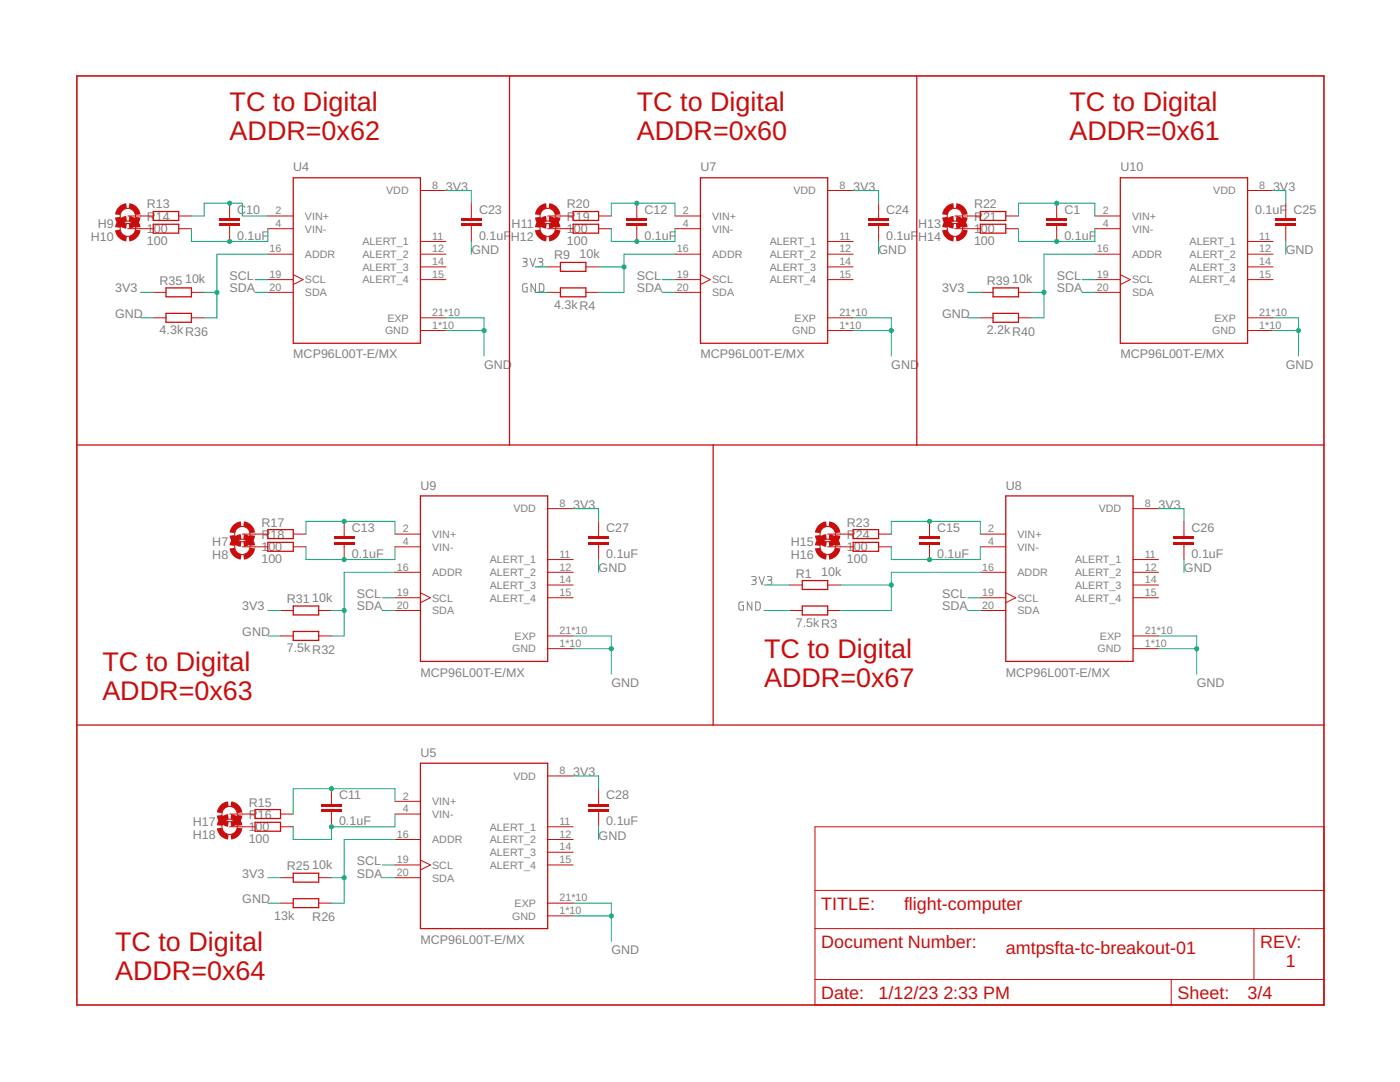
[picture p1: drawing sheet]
<svg xmlns="http://www.w3.org/2000/svg" width="279mm" height="216mm" viewBox="0 0 279 216" stroke-linecap="round" stroke-linejoin="round" font-family="sans-serif">
<g fill="none" stroke="#808080" stroke-width=".2">
<path d="M104.3 51.5h.5a.36 .36 0 0 1 .4 .4 .36 .36 0 0 1-.4 .4h-.3M104.8 52.3a.46 .46 0 0 1 .4 .4 .46 .46 0 0 1-.4 .5h-.5M105.2 56.6h-.5l-.4 .3v1l.2 .3 .7 .1v-1h-.3M105.8 51.5l.5 1.7 .6-1.7M106.9 56.6v1.7l-.9-1.7v1.7M107.4 51.5h.6a.36 .36 0 0 1 .3 .4 .36 .36 0 0 1-.3 .4h-.4M107.6 56.6l.7 .1 .2 .2v.9l-.2 .4-.7 .1zM107.9 52.3a.46 .46 0 0 1 .4 .4 .46 .46 0 0 1-.4 .5h-.5M150 115h.6a.36 .36 0 0 1 .3 .4 .36 .36 0 0 1-.3 .4h-.4M150.5 115.8a.44 .44 0 0 1 .4 .4 .44 .44 0 0 1-.4 .4h-.5M151.5 115l.5 1.6 .6-1.6M153.1 115h.6a.36 .36 0 0 1 .4 .4 .36 .36 0 0 1-.4 .4h-.4"/>
<path d="M153.6 115.8a.44 .44 0 0 1 .5 .4 .44 .44 0 0 1-.5 .4h-.5M148.4 120.1h-.7l-.2 .2v1.1l.2 .3h.7v-.9h-.3M150.1 120.1v1.6l-1-1.6v1.6M150.8 120.1h.6l.3 .3v.9l-.3 .4h-.6z"/>
</g>
<path d="M101.7 15.2v73.6M183 15.2v73.6M58.5 35.5h25.4v33h-25.4zM139.8 35.5h25.4v33h-25.4zM223.6 35.5h25.4v33h-25.4zM15.3 88.8h248.9M83.9 99h25.4v33h-25.4zM142.3 88.8v55.9M15.3 144.7h248.9M83.9 152.3h25.4v33h-25.4z" fill="none" stroke="#c90d0c" stroke-width=".25"/>
<g fill="none" stroke="#c90d0c" stroke-width=".2">
<path d="M83.9 38h5.1M165.2 38h5.1M249 38h5.1M45.8 43.1v.5M45.8 45.1v.5M53.4 43.1h5.1M53.4 45.6h5.1M53.4 50.7h5.1M53.4 55.8h5.1M53.4 58.3h5.1M58.5 54.8l2 1-2 1M83.9 48.2h5.1"/>
<path d="M83.9 50.7h5.1M83.9 55.8h5.1M83.9 53.3h5.1M134.7 43.1h5.1M134.7 45.6h5.1M134.7 50.7h5.1M134.7 55.8h5.1M134.7 58.3h5.1M139.8 54.8l2 1-2 1M165.2 48.2h5.1M165.2 50.7h5.1M165.2 55.8h5.1"/>
<path d="M165.2 53.3h5.1M218.5 43.1h5.1M218.5 45.6h5.1M218.5 50.7h5.1M218.5 55.8h5.1M218.5 58.3h5.1M223.6 54.8l2 1-2 1M249 48.2h5.1M249 50.7h5.1M249 55.8h5.1M249 53.3h5.1M83.9 63.4h5.1"/>
<path d="M83.9 66h5.1M165.2 63.4h5.1M165.2 66h5.1M249 63.4h5.1M249 66h5.1M78.8 106.6h5.1M78.8 109.1h5.1M78.8 114.2h5.1M78.8 119.3h5.1M83.9 118.3l2 1-2 1M109.3 101.5h5.1M109.3 111.7h5.1"/>
<path d="M109.3 114.2h5.1M109.3 119.3h5.1M109.3 116.7h5.1M78.8 121.8h5.1M109.3 126.9h5.1M109.3 129.4h5.1M78.8 159.9h5.1M109.3 154.8h5.1M78.8 162.4h5.1M78.8 167.5h5.1M78.8 172.6h5.1M78.8 175.1h5.1"/>
<path d="M83.9 171.6l2 1-2 1M109.3 165h5.1M109.3 167.5h5.1M109.3 172.6h5.1M109.3 170.1h5.1M109.3 180.2h5.1M109.3 182.8h5.1"/>
</g>
<g fill="#c90d0c">
<path d="M43.8 44.6h4.1v.5h-4.1z" fill-rule="evenodd"/>
<path d="M43.8 43.6h4.1v.5h-4.1z" fill-rule="evenodd"/>
</g>
<g fill="#c90d0c">
<path d="M43.8 44.6h4.1v.5h-4.1zM43.8 44.6v.5h4.1v-.5z"/>
<path d="M43.8 43.6h4.1v.5h-4.1zM43.8 43.6v.5h4.1v-.5z"/>
</g>
<g fill="none" stroke="#c90d0c" stroke-width=".2">
<path d="M28 43.1h2.6M28 45.6h2.6M35.7 43.1h2.5M35.7 45.6h2.5M45.8 40.6v2.5M45.8 45.6v2.6M111.8 43.1h2.6M111.8 45.6h2.6M119.5 43.1h2.5M119.5 45.6h2.5M193.1 43.1h2.5M193.1 45.6h2.5"/>
<path d="M200.7 43.1h2.6M200.7 45.6h2.6M50.9 106.6h2.5M50.9 109.1h2.5M58.5 106.6h2.6M58.5 109.1h2.6M66.1 159.9v.5M48.4 162.4h2.5M48.4 165h2.5M56 162.4h2.5M56 165h2.5M66.1 161.9v.5"/>
</g>
<path d="M30.6 42.2h5.1v1.8h-5.1zM30.6 44.7h5.1v1.8h-5.1zM114.4 42.2h5.1v1.8h-5.1zM114.4 44.7h5.1v1.8h-5.1zM195.6 42.2h5.1v1.8h-5.1zM195.6 44.7h5.1v1.8h-5.1zM53.4 105.7h5.1v1.8h-5.1zM53.4 108.2h5.1v1.8h-5.1zM50.9 161.5h5.1v1.8h-5.1zM50.9 164.1h5.1v1.8h-5.1z" fill="none" stroke="#c90d0c" stroke-width=".25"/>
<g fill="#c90d0c">
<path d="M64.1 161.4h4.1v.5h-4.1z" fill-rule="evenodd"/>
<path d="M64.1 160.4h4.1v.5h-4.1z" fill-rule="evenodd"/>
</g>
<g fill="#c90d0c">
<path d="M64.1 161.4h4.1v.5h-4.1zM64.1 161.4v.5h4.1v-.5z"/>
<path d="M64.1 160.4h4.1v.5h-4.1zM64.1 160.4v.5h4.1v-.5z"/>
</g>
<path d="M127.1 43.1v.5M127.1 45.1v.5M66.1 157.4v2.5M66.1 162.4v2.6" fill="none" stroke="#c90d0c" stroke-width=".2"/>
<g fill="#c90d0c">
<path d="M125.1 44.6h4v.5h-4z" fill-rule="evenodd"/>
<path d="M125.1 43.6h4v.5h-4z" fill-rule="evenodd"/>
</g>
<g fill="#c90d0c">
<path d="M125.1 44.6h4v.5h-4zM125.1 44.6v.5h4v-.5z"/>
<path d="M125.1 43.6h4v.5h-4zM125.1 43.6v.5h4v-.5z"/>
</g>
<path d="M127.1 40.6v2.5M127.1 45.6v2.6M68.7 106.6v.5M68.7 108.6v.5" fill="none" stroke="#c90d0c" stroke-width=".2"/>
<g fill="#c90d0c">
<path d="M66.7 108.1h4v.5h-4z" fill-rule="evenodd"/>
<path d="M66.7 107.1h4v.5h-4z" fill-rule="evenodd"/>
</g>
<g fill="#c90d0c">
<path d="M66.7 108.1h4v.5h-4zM66.7 108.1v.5h4v-.5z"/>
<path d="M66.7 107.1h4v.5h-4zM66.7 107.1v.5h4v-.5z"/>
</g>
<path d="M210.9 43.1v.5M210.9 45.1v.5M68.7 104v2.6M68.7 109.1v2.6" fill="none" stroke="#c90d0c" stroke-width=".2"/>
<g fill="#c90d0c">
<path d="M208.9 44.6h4v.5h-4z" fill-rule="evenodd"/>
<path d="M208.9 43.6h4v.5h-4z" fill-rule="evenodd"/>
</g>
<g fill="#c90d0c">
<path d="M208.9 44.6h4v.5h-4zM208.9 44.6v.5h4v-.5z"/>
<path d="M208.9 43.6h4v.5h-4zM208.9 43.6v.5h4v-.5z"/>
</g>
<g fill="none" stroke="#c90d0c" stroke-width=".2">
<path d="M210.9 40.6v2.5M210.9 45.6v2.6M167.7 106.6h2.6M167.7 109.1h2.6M175.3 106.6h2.6M175.3 109.1h2.6M185.5 106.6v.5M185.5 108.6v.5M195.6 106.6h5.1M195.6 109.1h5.1M195.6 114.2h5.1M195.6 119.3h5.1"/>
<path d="M200.7 118.3l2 1-2 1M226.1 101.5h5.1M226.1 111.7h5.1M226.1 114.2h5.1M226.1 119.3h5.1M226.1 116.7h5.1M195.6 121.8h5.1M226.1 126.9h5.1M226.1 129.4h5.1"/>
</g>
<path d="M200.7 99h25.4v33h-25.4zM170.3 105.7h5v1.8h-5zM170.3 108.2h5v1.8h-5z" fill="none" stroke="#c90d0c" stroke-width=".25"/>
<g fill="#c90d0c">
<path d="M183.5 108.1h4v.5h-4z" fill-rule="evenodd"/>
<path d="M183.5 107.1h4v.5h-4z" fill-rule="evenodd"/>
</g>
<g fill="#c90d0c">
<path d="M183.5 108.1h4v.5h-4zM183.5 108.1v.5h4v-.5z"/>
<path d="M183.5 107.1h4v.5h-4zM183.5 107.1v.5h4v-.5z"/>
</g>
<g fill="none" stroke="#c90d0c" stroke-width=".2">
<path d="M30.6 58.3h2.5M38.2 58.3h2.5M94.1 43.1v.5M94.1 45.1v.5M195.6 58.3h2.6M203.3 58.3h2.5M30.6 63.4h2.5M38.2 63.4h2.5M195.6 63.4h2.6M203.3 63.4h2.5M185.5 104v2.6M185.5 109.1v2.6"/>
<path d="M56 121.8h2.5M56 126.9h2.5M63.6 121.8h2.5M63.6 126.9h2.5M56 175.1h2.5M63.6 175.1h2.5M56 180.2h2.5M63.6 180.2h2.5"/>
</g>
<path d="M33.1 57.4h5.1v1.8h-5.1zM198.2 57.4h5.1v1.8h-5.1zM33.1 62.5h5.1v1.8h-5.1zM198.2 62.5h5.1v1.8h-5.1zM58.5 120.9h5.1v1.8h-5.1zM58.5 126h5.1v1.8h-5.1zM58.5 174.2h5.1v1.8h-5.1zM58.5 179.3h5.1v1.8h-5.1z" fill="none" stroke="#c90d0c" stroke-width=".25"/>
<g fill="#c90d0c">
<path d="M92 44.6h4.1v.5h-4.1z" fill-rule="evenodd"/>
<path d="M92 43.6h4.1v.5h-4.1z" fill-rule="evenodd"/>
</g>
<g fill="#c90d0c">
<path d="M92 44.6h4.1v.5h-4.1zM92 44.6v.5h4.1v-.5z"/>
<path d="M92 43.6h4.1v.5h-4.1zM92 43.6v.5h4.1v-.5z"/>
</g>
<path d="M94.1 40.6v2.5M94.1 45.6v2.6M175.3 43.1v.5M175.3 45.1v.5" fill="none" stroke="#c90d0c" stroke-width=".2"/>
<g fill="#c90d0c">
<path d="M173.3 44.6h4.1v.5h-4.1z" fill-rule="evenodd"/>
<path d="M173.3 43.6h4.1v.5h-4.1z" fill-rule="evenodd"/>
</g>
<g fill="#c90d0c">
<path d="M173.3 44.6h4.1v.5h-4.1zM173.3 44.6v.5h4.1v-.5z"/>
<path d="M173.3 43.6h4.1v.5h-4.1zM173.3 43.6v.5h4.1v-.5z"/>
</g>
<path d="M175.3 40.6v2.5M175.3 45.6v2.6M256.6 43.1v.5M256.6 45.1v.5" fill="none" stroke="#c90d0c" stroke-width=".2"/>
<g fill="#c90d0c">
<path d="M254.6 44.6h4v.5h-4z" fill-rule="evenodd"/>
<path d="M254.6 43.6h4v.5h-4z" fill-rule="evenodd"/>
</g>
<g fill="#c90d0c">
<path d="M254.6 44.6h4v.5h-4zM254.6 44.6v.5h4v-.5z"/>
<path d="M254.6 43.6h4v.5h-4zM254.6 43.6v.5h4v-.5z"/>
</g>
<path d="M256.6 40.6v2.5M256.6 45.6v2.6M236.3 106.6v.5M236.3 108.6v.5" fill="none" stroke="#c90d0c" stroke-width=".2"/>
<g fill="#c90d0c">
<path d="M234.3 108.1h4v.5h-4z" fill-rule="evenodd"/>
<path d="M234.3 107.1h4v.5h-4z" fill-rule="evenodd"/>
</g>
<g fill="#c90d0c">
<path d="M234.3 108.1h4v.5h-4zM234.3 108.1v.5h4v-.5z"/>
<path d="M234.3 107.1h4v.5h-4zM234.3 107.1v.5h4v-.5z"/>
</g>
<path d="M119.5 106.6v.5M119.5 108.6v.5M236.3 104v2.6M236.3 109.1v2.6" fill="none" stroke="#c90d0c" stroke-width=".2"/>
<g fill="#c90d0c">
<path d="M117.4 108.1h4.1v.5h-4.1z" fill-rule="evenodd"/>
<path d="M117.4 107.1h4.1v.5h-4.1z" fill-rule="evenodd"/>
</g>
<g fill="#c90d0c">
<path d="M117.4 108.1h4.1v.5h-4.1zM117.4 108.1v.5h4.1v-.5z"/>
<path d="M117.4 107.1h4.1v.5h-4.1zM117.4 107.1v.5h4.1v-.5z"/>
</g>
<path d="M119.5 104v2.6M119.5 109.1v2.6M119.5 159.9v.5M119.5 161.9v.5" fill="none" stroke="#c90d0c" stroke-width=".2"/>
<g fill="#c90d0c">
<path d="M117.4 161.4h4.1v.5h-4.1z" fill-rule="evenodd"/>
<path d="M117.4 160.4h4.1v.5h-4.1z" fill-rule="evenodd"/>
</g>
<g fill="#c90d0c">
<path d="M117.4 161.4h4.1v.5h-4.1zM117.4 161.4v.5h4.1v-.5z"/>
<path d="M117.4 160.4h4.1v.5h-4.1zM117.4 160.4v.5h4.1v-.5z"/>
</g>
<path d="M119.5 157.4v2.5M119.5 162.4v2.6M162.6 165h101.6v35.5h-101.6zM162.6 177.7h101.6M162.6 185.3h101.6M162.6 195.5h101.6M233.7 195.5v5M250.3 185.3v10.2" fill="none" stroke="#c90d0c" stroke-width=".2"/>
<path d="M15.3 15.2h248.9v185.3h-248.9z" fill="none" stroke="#c90d0c" stroke-width=".32"/>
<g fill="#c90d0c">
<path d="M45.8 106.9l1-.1a1.46 1.46 0 0 0 1.4 1.3l-.2 1a2.48 2.48 0 0 1-2.2-2.2z" fill-rule="evenodd"/>
<path d="M48.6 108.1a1.51 1.51 0 0 0 1.3-1.3l1 .1a2.59 2.59 0 0 1-2.2 2.2z" fill-rule="evenodd"/>
<path d="M48.7 104a2.59 2.59 0 0 1 2.2 2.3l-1 .1-.5-.9-.8-.4z" fill-rule="evenodd"/>
<path d="M46.4 104.9l.7-.5 .9-.4 .2 1.1-.7 .2a1.4 1.4 0 0 0-.7 1.1l-1-.1 .2-.7z" fill-rule="evenodd"/>
</g>
<g fill="#c90d0c">
<path d="M45.8 106.9l1-.1 .5 .9 .9 .4-.2 1a2.47 2.47 0 0 1-2.2-2.2zM45.8 106.9l.4 1 .5 .6 .7 .5 .6 .1 .2-1-.9-.4-.5-.9z"/>
<path d="M48.6 108.1l.8-.4 .5-.9 1 .1a2.54 2.54 0 0 1-2.2 2.2zM49.9 106.8l-.5 .9-.8 .4 .1 1 1-.3 .9-.9 .3-1z"/>
<path d="M48.7 104a2.54 2.54 0 0 1 2.2 2.3l-1 .1-.5-.9-.8-.4zM48.7 104l-.1 1.1h.3a1.53 1.53 0 0 1 1 1.3l1-.1-.3-1-.9-.9z"/>
<path d="M46.7 104.6l.7-.4 .6-.2 .2 1.1-.9 .4-.5 .9-1-.1a2.17 2.17 0 0 1 .9-1.7zM46.7 104.6l-.5 .7-.4 1 1 .1 .5-.9 .9-.4-.2-1.1-.6 .2z"/>
</g>
<g fill="none" stroke="#c90d0c" stroke-width=".2">
<path d="M48.4 106.6h2.5"/>
<circle cx="48.4" cy="106.6" r="1.52"/>
</g>
<g fill="#c90d0c">
<path d="M45.8 109.4l1-.1a1.51 1.51 0 0 0 1.4 1.3l-.2 1.1a2.53 2.53 0 0 1-2.2-2.3z" fill-rule="evenodd"/>
<path d="M48.6 110.6l.8-.4 .5-.9 1 .1a2.59 2.59 0 0 1-2.2 2.3z" fill-rule="evenodd"/>
<path d="M48.7 106.6a2.59 2.59 0 0 1 2.2 2.2l-1 .1-.5-.9-.8-.4z" fill-rule="evenodd"/>
<path d="M46.4 107.5l.7-.6 .9-.3 .2 1-.7 .2a1.4 1.4 0 0 0-.7 1.1l-1-.1 .2-.6z" fill-rule="evenodd"/>
</g>
<g fill="#c90d0c">
<path d="M45.8 109.4l1-.1 .5 .9 .9 .4-.2 1.1a2.53 2.53 0 0 1-2.2-2.3zM45.8 109.4l.4 1 .5 .7 .7 .4 .6 .2 .2-1.1-.9-.4-.5-.9z"/>
<path d="M48.6 110.6l.8-.4 .5-.9 1 .1a2.54 2.54 0 0 1-2.2 2.3zM49.9 109.3l-.5 .9-.8 .4 .1 1.1 1-.4 .9-.9 .3-1z"/>
<path d="M48.7 106.6a2.54 2.54 0 0 1 2.2 2.2l-1 .1-.5-.9-.8-.4zM48.7 106.6l-.1 1 .8 .4 .5 .9 1-.1-.3-1-.6-.6-.7-.5z"/>
<path d="M46.7 107.2l.7-.5 .6-.1 .2 1-.9 .4-.5 .9-1-.1a2.17 2.17 0 0 1 .9-1.6zM46.7 107.2l-.5 .6-.4 1 1 .1 .5-.9 .9-.4-.2-1-.6 .1z"/>
</g>
<g fill="none" stroke="#c90d0c" stroke-width=".2">
<path d="M48.4 109.1h2.5"/>
<circle cx="48.4" cy="109.1" r="1.52"/>
</g>
<g fill="#c90d0c">
<path d="M23 43.4l1-.1a1.51 1.51 0 0 0 1.3 1.3l-.1 1a2.59 2.59 0 0 1-2.2-2.2z" fill-rule="evenodd"/>
<path d="M25.7 44.6l.9-.4 .4-.9 1 .1a2.59 2.59 0 0 1-2.2 2.2z" fill-rule="evenodd"/>
<path d="M25.8 40.6a2.52 2.52 0 0 1 2.2 2.2l-1 .1-.2-.6a1.4 1.4 0 0 0-1.1-.7z" fill-rule="evenodd"/>
<path d="M23.5 41.4l.7-.5 1-.3 .1 1a1.46 1.46 0 0 0-1.3 1.3l-1-.1 .1-.6z" fill-rule="evenodd"/>
</g>
<g fill="#c90d0c">
<path d="M23 43.4l1-.1 .4 .9 .9 .4-.1 1a2.54 2.54 0 0 1-2.2-2.2zM23 43.4l.1 .6 .4 .7 .7 .6 1 .3 .1-1-.9-.4-.4-.9z"/>
<path d="M25.7 44.6l.9-.4 .4-.9 1 .1a2.54 2.54 0 0 1-2.2 2.2zM27 43.3l-.1 .3a1.53 1.53 0 0 1-1.2 1l.1 1 .6-.1 .8-.5 .5-.6 .3-1z"/>
<path d="M25.8 40.6a2.58 2.58 0 0 1 2.2 2.2l-1 .1-.4-.9-.9-.4zM25.8 40.6l-.1 1 .9 .4 .4 .9 1-.1-.3-1-.5-.7-.8-.4z"/>
<path d="M23.9 41.1l.7-.4 .6-.1 .1 1-.9 .4-.4 .9-1-.1a2.18 2.18 0 0 1 .9-1.7zM23.9 41.1l-.6 .7-.3 1 1 .1 .4-.9 .9-.4-.1-1-.6 .1z"/>
</g>
<g fill="none" stroke="#c90d0c" stroke-width=".2">
<path d="M25.5 43.1h2.5"/>
<circle cx="25.5" cy="43.1" r="1.52"/>
</g>
<g fill="#c90d0c">
<path d="M23 46l1-.2a1.51 1.51 0 0 0 1.3 1.4l-.1 1a2.59 2.59 0 0 1-2.2-2.2z" fill-rule="evenodd"/>
<path d="M25.7 47.2l.9-.5 .4-.9 1 .2a2.59 2.59 0 0 1-2.2 2.2z" fill-rule="evenodd"/>
<path d="M25.8 43.1a2.52 2.52 0 0 1 2.2 2.2l-1 .1-.2-.6a1.4 1.4 0 0 0-1.1-.7z" fill-rule="evenodd"/>
<path d="M23.5 44l.7-.6 1-.3 .1 1a1.46 1.46 0 0 0-1.3 1.3l-1-.1 .1-.6z" fill-rule="evenodd"/>
</g>
<g fill="#c90d0c">
<path d="M23 46l1-.2 .4 .9 .9 .5-.1 1a2.54 2.54 0 0 1-2.2-2.2zM23 46l.1 .6 .4 .7 .7 .5 1 .4 .1-1-.9-.5-.4-.9z"/>
<path d="M25.7 47.2l.9-.5 .4-.9 1 .2a2.54 2.54 0 0 1-2.2 2.2zM27 45.8l-.1 .3a1.53 1.53 0 0 1-1.2 1.1l.1 1 .6-.2 .8-.4 .5-.7 .3-.9z"/>
<path d="M25.8 43.1a2.58 2.58 0 0 1 2.2 2.2l-1 .1-.4-.9-.9-.4zM25.8 43.1l-.1 1 .9 .4 .4 .9 1-.1-.3-1-.5-.6-.8-.5z"/>
<path d="M23.9 43.7l.7-.5 .6-.1 .1 1-.9 .4-.4 .9-1-.1a2.18 2.18 0 0 1 .9-1.6zM23.9 43.7l-.6 .6-.3 1 1 .1 .4-.9 .9-.4-.1-1-.6 .1z"/>
</g>
<g fill="none" stroke="#c90d0c" stroke-width=".2">
<path d="M25.5 45.6h2.5"/>
<circle cx="25.5" cy="45.6" r="1.52"/>
</g>
<g fill="#c90d0c">
<path d="M106.8 43.4l1-.1 .4 .9 .9 .4-.1 1a2.59 2.59 0 0 1-2.2-2.2z" fill-rule="evenodd"/>
<path d="M109.5 44.6l.6-.2a1.4 1.4 0 0 0 .7-1.1l1 .1a2.52 2.52 0 0 1-2.2 2.2z" fill-rule="evenodd"/>
<path d="M109.6 40.6a2.52 2.52 0 0 1 2.2 2.2l-1 .1a1.46 1.46 0 0 0-1.3-1.3z" fill-rule="evenodd"/>
<path d="M107.7 41.1l.7-.4 .6-.1 .1 1a1.51 1.51 0 0 0-1.3 1.3l-1-.1 .3-1z" fill-rule="evenodd"/>
</g>
<g fill="#c90d0c">
<path d="M106.8 43.4l1-.1 .4 .9 .9 .4-.1 1a2.54 2.54 0 0 1-2.2-2.2zM106.8 43.4l.1 .6 .5 .7 .6 .6 1 .3 .1-1-.3-.1a1.53 1.53 0 0 1-1-1.2z"/>
<path d="M110.8 43.3l1 .1a2.52 2.52 0 0 1-2.2 2.2l-.1-1 .9-.4zM110.8 43.3l-.4 .9-.9 .4 .1 1 1-.3 .9-.9 .3-1z"/>
<path d="M109.6 40.6a2.14 2.14 0 0 1 1.7 .8l.4 .8 .1 .6-1 .1-.4-.9-.9-.4zM109.6 40.6l-.1 1a1.48 1.48 0 0 1 1.1 .7l.2 .6 1-.1-.1-.6-.4-.8-.7-.5z"/>
<path d="M107.7 41.1l.7-.4 .6-.1 .1 1-.9 .4-.4 .9-1-.1a2.51 2.51 0 0 1 .9-1.7zM107.7 41.1l-.6 .7-.3 1 1 .1 .4-.9 .9-.4-.1-1-.6 .1z"/>
</g>
<g fill="none" stroke="#c90d0c" stroke-width=".2">
<path d="M109.3 43.1h2.5"/>
<circle cx="109.3" cy="43.1" r="1.52"/>
</g>
<g fill="#c90d0c">
<path d="M106.8 46l1-.2 .4 .9 .9 .5-.1 1a2.59 2.59 0 0 1-2.2-2.2z" fill-rule="evenodd"/>
<path d="M109.5 47.2l.6-.3a1.4 1.4 0 0 0 .7-1.1l1 .2a2.52 2.52 0 0 1-2.2 2.2z" fill-rule="evenodd"/>
<path d="M109.6 43.1a2.52 2.52 0 0 1 2.2 2.2l-1 .1a1.46 1.46 0 0 0-1.3-1.3z" fill-rule="evenodd"/>
<path d="M107.7 43.7l.7-.5 .6-.1 .1 1a1.51 1.51 0 0 0-1.3 1.3l-1-.1 .3-1z" fill-rule="evenodd"/>
</g>
<g fill="#c90d0c">
<path d="M106.8 46l1-.2 .4 .9 .9 .5-.1 1a2.54 2.54 0 0 1-2.2-2.2zM106.8 46l.1 .6 .5 .7 .6 .5 1 .4 .1-1-.3-.1a1.53 1.53 0 0 1-1-1.3z"/>
<path d="M110.8 45.8l1 .2a2.52 2.52 0 0 1-2.2 2.2l-.1-1 .9-.5zM110.8 45.8l-.4 .9-.9 .5 .1 1 1-.4 .9-.9 .3-.9z"/>
<path d="M109.6 43.1a2.14 2.14 0 0 1 1.7 .9l.4 .7 .1 .6-1 .1-.4-.9-.9-.4zM109.6 43.1l-.1 1 .9 .4 .4 .9 1-.1-.1-.6-.4-.7-.7-.6z"/>
<path d="M107.7 43.7l.7-.5 .6-.1 .1 1-.9 .4-.4 .9-1-.1a2.51 2.51 0 0 1 .9-1.6zM107.7 43.7l-.6 .6-.3 1 1 .1 .4-.9 .9-.4-.1-1-.6 .1z"/>
</g>
<g fill="none" stroke="#c90d0c" stroke-width=".2">
<path d="M109.3 45.6h2.5"/>
<circle cx="109.3" cy="45.6" r="1.52"/>
</g>
<g fill="#c90d0c">
<path d="M188 43.4l1-.1a1.57 1.57 0 0 0 1.4 1.3l-.1 1a2.53 2.53 0 0 1-2.3-2.2z" fill-rule="evenodd"/>
<path d="M190.8 44.6l.6-.2a1.49 1.49 0 0 0 .7-1.1l1 .1a2.52 2.52 0 0 1-2.2 2.2z" fill-rule="evenodd"/>
<path d="M190.9 40.6a2.48 2.48 0 0 1 2.2 2.2l-1 .1-.2-.6a1.48 1.48 0 0 0-1.1-.7z" fill-rule="evenodd"/>
<path d="M188.9 41.1l.7-.4 .7-.1 .1 1a1.51 1.51 0 0 0-1.4 1.3l-1-.1 .4-1z" fill-rule="evenodd"/>
</g>
<g fill="#c90d0c">
<path d="M188 43.4l1-.1 .5 .9 .9 .4-.1 1a2.5 2.5 0 0 1-2.3-2.2zM188 43.4l.2 .6 .4 .7 .7 .6 1 .3 .1-1-.6-.2a1.49 1.49 0 0 1-.8-1.1z"/>
<path d="M190.8 44.6l.9-.4 .4-.9 1 .1a2.47 2.47 0 0 1-2.2 2.2zM190.8 44.6l.1 1 .6-.1 .7-.5 .6-.6 .3-1-1-.1a1.56 1.56 0 0 1-1.3 1.3z"/>
<path d="M190.9 40.6a2.48 2.48 0 0 1 2.2 2.2l-1 .1-.4-.9-.9-.4zM190.9 40.6l-.1 1h.3a1.52 1.52 0 0 1 .9 1l.1 .3 1-.1-.3-1-.6-.7-.7-.4z"/>
<path d="M188.9 41.1l.7-.4 .7-.1 .1 1-.9 .4-.5 .9-1-.1 .4-1zM188.9 41.1l-.5 .7-.4 1 1 .1 .1-.3a1.52 1.52 0 0 1 1-1h.3l-.1-1-.7 .1z"/>
</g>
<g fill="none" stroke="#c90d0c" stroke-width=".2">
<path d="M190.6 43.1h2.5"/>
<circle cx="190.6" cy="43.1" r="1.52"/>
</g>
<g fill="#c90d0c">
<path d="M188 46l1-.2a1.57 1.57 0 0 0 1.4 1.4l-.1 1a2.53 2.53 0 0 1-2.3-2.2z" fill-rule="evenodd"/>
<path d="M190.8 47.2l.6-.3a1.49 1.49 0 0 0 .7-1.1l1 .2a2.52 2.52 0 0 1-2.2 2.2z" fill-rule="evenodd"/>
<path d="M190.9 43.1a2.48 2.48 0 0 1 2.2 2.2l-1 .1-.2-.6a1.48 1.48 0 0 0-1.1-.7z" fill-rule="evenodd"/>
<path d="M188.9 43.7l.7-.5 .7-.1 .1 1a1.51 1.51 0 0 0-1.4 1.3l-1-.1 .4-1z" fill-rule="evenodd"/>
</g>
<g fill="#c90d0c">
<path d="M188 46l1-.2 .5 .9 .9 .5-.1 1a2.5 2.5 0 0 1-2.3-2.2zM188 46l.2 .6 .4 .7 .7 .5 1 .4 .1-1-.6-.3a1.49 1.49 0 0 1-.8-1.1z"/>
<path d="M190.8 47.2l.9-.5 .4-.9 1 .2a2.47 2.47 0 0 1-2.2 2.2zM190.8 47.2l.1 1 .6-.2 .7-.4 .6-.7 .3-.9-1-.2a1.56 1.56 0 0 1-1.3 1.4z"/>
<path d="M190.9 43.1a2.48 2.48 0 0 1 2.2 2.2l-1 .1-.4-.9-.9-.4zM190.9 43.1l-.1 1 .3 .1a1.52 1.52 0 0 1 .9 .9l.1 .3 1-.1-.3-1-.6-.6-.7-.5z"/>
<path d="M188.9 43.7l.7-.5 .7-.1 .1 1-.9 .4-.5 .9-1-.1 .4-1zM188.9 43.7l-.5 .6-.4 1 1 .1 .1-.3a1.52 1.52 0 0 1 1-.9l.3-.1-.1-1-.7 .1z"/>
</g>
<g fill="none" stroke="#c90d0c" stroke-width=".2">
<path d="M190.6 45.6h2.5"/>
<circle cx="190.6" cy="45.6" r="1.52"/>
</g>
<g fill="#c90d0c">
<path d="M162.6 106.9l1.1-.1a1.46 1.46 0 0 0 1.3 1.3l-.1 1a2.48 2.48 0 0 1-2.3-2.2z" fill-rule="evenodd"/>
<path d="M165.4 108.1a1.51 1.51 0 0 0 1.3-1.3l1 .1a2.53 2.53 0 0 1-2.2 2.2z" fill-rule="evenodd"/>
<path d="M165.5 104a2.54 2.54 0 0 1 2.2 2.3l-1 .1-.4-.9-.9-.4z" fill-rule="evenodd"/>
<path d="M163.2 104.9l.7-.5 1-.4 .1 1.1-.6 .2a1.4 1.4 0 0 0-.7 1.1l-1.1-.1 .2-.7z" fill-rule="evenodd"/>
</g>
<g fill="#c90d0c">
<path d="M162.6 106.9l1.1-.1 .4 .9 .9 .4-.1 1a2.47 2.47 0 0 1-2.3-2.2zM162.6 106.9l.4 1 .5 .6 .8 .5 .6 .1 .1-1-.3-.1a1.52 1.52 0 0 1-1-.9v-.3z"/>
<path d="M165.4 108.1l.9-.4 .4-.9 1 .1a2.48 2.48 0 0 1-2.2 2.2zM166.7 106.8l-.4 .9-.9 .4 .1 1 1-.3 .9-.9 .3-1z"/>
<path d="M165.5 104a2.53 2.53 0 0 1 2.2 2.3l-1 .1-.4-.9-.9-.4zM165.5 104l-.1 1.1h.3a1.53 1.53 0 0 1 1 1.3l1-.1-.3-1-.9-.9z"/>
<path d="M163.5 104.6l.8-.4 .6-.2 .1 1.1-.9 .4-.4 .9-1.1-.1a2.17 2.17 0 0 1 .9-1.7zM163.5 104.6l-.5 .7-.4 1 1.1 .1 .4-.9 .9-.4-.1-1.1-.6 .2z"/>
</g>
<g fill="none" stroke="#c90d0c" stroke-width=".2">
<path d="M165.2 106.6h2.5"/>
<circle cx="165.2" cy="106.6" r="1.52"/>
</g>
<g fill="#c90d0c">
<path d="M162.6 109.4l1.1-.1a1.51 1.51 0 0 0 1.3 1.3l-.1 1.1a2.53 2.53 0 0 1-2.3-2.3z" fill-rule="evenodd"/>
<path d="M165.4 110.6l.9-.4 .4-.9 1 .1a2.53 2.53 0 0 1-2.2 2.3z" fill-rule="evenodd"/>
<path d="M165.5 106.6a2.54 2.54 0 0 1 2.2 2.2l-1 .1-.4-.9-.9-.4z" fill-rule="evenodd"/>
<path d="M163.2 107.5l.7-.6 1-.3 .1 1-.6 .2a1.4 1.4 0 0 0-.7 1.1l-1.1-.1 .2-.6z" fill-rule="evenodd"/>
</g>
<g fill="#c90d0c">
<path d="M162.6 109.4l1.1-.1 .4 .9 .9 .4-.1 1.1a2.53 2.53 0 0 1-2.3-2.3zM162.6 109.4l.2 .6 .4 .8 .7 .5 1 .4 .1-1.1-.9-.4-.4-.9z"/>
<path d="M165.4 110.6l.9-.4 .4-.9 1 .1a2.53 2.53 0 0 1-2.2 2.3zM166.7 109.3l-.4 .9-.9 .4 .1 1.1 1-.4 .9-.9 .3-1z"/>
<path d="M165.5 106.6a2.53 2.53 0 0 1 2.2 2.2l-1 .1-.4-.9-.9-.4zM165.5 106.6l-.1 1 .9 .4 .4 .9 1-.1-.1-.6-.5-.7-.6-.6z"/>
<path d="M163.5 107.2l.8-.5 .6-.1 .1 1-.9 .4-.4 .9-1.1-.1a2.17 2.17 0 0 1 .9-1.6zM163.5 107.2l-.5 .6-.4 1 1.1 .1 .4-.9 .9-.4-.1-1-.6 .1z"/>
</g>
<g fill="none" stroke="#c90d0c" stroke-width=".2">
<path d="M165.2 109.1h2.5"/>
<circle cx="165.2" cy="109.1" r="1.52"/>
</g>
<g fill="#c90d0c">
<path d="M43.3 162.8l1-.2a1.51 1.51 0 0 0 1.3 1.4l-.1 1a2.48 2.48 0 0 1-2.2-2.2z" fill-rule="evenodd"/>
<path d="M47.3 162.6l1.1 .2a2.53 2.53 0 0 1-2.3 2.2l-.1-1a1.56 1.56 0 0 0 1.3-1.4z" fill-rule="evenodd"/>
<path d="M46.1 159.9a2.53 2.53 0 0 1 2.3 2.2l-1.1 .1-.2-.6a1.49 1.49 0 0 0-1.1-.7z" fill-rule="evenodd"/>
<path d="M43.9 160.8l.6-.6 1-.3 .1 1-.6 .2a1.49 1.49 0 0 0-.7 1.1l-1-.1 .1-.6z" fill-rule="evenodd"/>
</g>
<g fill="#c90d0c">
<path d="M43.3 162.7l1-.1 .4 .9 .9 .5-.1 1a2.48 2.48 0 0 1-2.2-2.3zM43.3 162.8l.1 .6 .8 1 .7 .4 .6 .2 .1-1-.9-.5-.4-.9z"/>
<path d="M47.3 162.6l1.1 .1a2.54 2.54 0 0 1-2.3 2.3l-.1-1 .9-.5zM47.3 162.6l-.2 .7a1.49 1.49 0 0 1-1.1 .7l.1 1 1-.4 .7-.5 .4-.7 .2-.6z"/>
<path d="M46.1 159.9a2.54 2.54 0 0 1 2.3 2.2l-1.1 .1-.4-.8-.9-.5zM46.1 159.9l-.1 1a1.57 1.57 0 0 1 1.3 1.3l1.1-.1-.4-1-.9-.9z"/>
<path d="M44.2 160.5l.7-.4 .6-.2 .1 1-.9 .5-.4 .8-1-.1a2.23 2.23 0 0 1 .9-1.6zM44.2 160.5l-.6 .6-.3 1 1 .1 .4-.8 .9-.5-.1-1-.6 .2z"/>
</g>
<g fill="none" stroke="#c90d0c" stroke-width=".2">
<path d="M45.8 162.4h2.6"/>
<circle cx="45.8" cy="162.4" r="1.52"/>
</g>
<g fill="#c90d0c">
<path d="M43.3 165.3l1-.1a1.51 1.51 0 0 0 1.3 1.3l-.1 1a2.48 2.48 0 0 1-2.2-2.2z" fill-rule="evenodd"/>
<path d="M47.3 165.2l1.1 .1a2.53 2.53 0 0 1-2.3 2.2l-.1-1a1.56 1.56 0 0 0 1.3-1.3z" fill-rule="evenodd"/>
<path d="M46.1 162.5a2.53 2.53 0 0 1 2.3 2.2l-1.1 .1-.4-.9-.9-.5z" fill-rule="evenodd"/>
<path d="M43.9 163.3l.6-.5 1-.3 .1 .9-.6 .3a1.4 1.4 0 0 0-.7 1.1l-1-.1 .1-.7z" fill-rule="evenodd"/>
</g>
<g fill="#c90d0c">
<path d="M43.3 165.3l1-.1 .4 .9 .9 .4-.1 1a2.47 2.47 0 0 1-2.2-2.2zM43.3 165.3l.3 1 .6 .6 .7 .5 .6 .1 .1-1-.9-.4-.4-.9z"/>
<path d="M47.3 165.2l1.1 .1a2.54 2.54 0 0 1-2.3 2.2l-.1-1 .9-.4zM47.3 165.2l-.2 .6a1.49 1.49 0 0 1-1.1 .7l.1 1 1-.3 .7-.6 .4-.7 .2-.6z"/>
<path d="M46.1 162.5a2.54 2.54 0 0 1 2.3 2.2l-1.1 .1-.4-.9-.9-.5zM46.1 162.5l-.1 .9 .3 .1a1.53 1.53 0 0 1 1 1.3l1.1-.1-.4-1-.9-.9z"/>
<path d="M44.2 163l.7-.4 .6-.1 .1 .9-.9 .5-.4 .9-1-.1a2.23 2.23 0 0 1 .9-1.7zM44.2 163l-.6 .7-.3 1 1 .1 .4-.9 .9-.5-.1-.9-.6 .1z"/>
</g>
<g fill="none" stroke="#c90d0c" stroke-width=".2">
<path d="M109.3 58.3h2.5M109.3 53.3h2.5M116.9 58.3h2.6M116.9 53.3h2.6M157.6 116.7h2.5M165.2 116.7h2.5M157.6 121.8h2.5M165.2 121.8h2.5M45.8 165h2.6"/>
<circle cx="45.8" cy="165" r="1.52"/>
</g>
<path d="M111.8 57.4h5.1v1.8h-5.1zM111.8 52.4h5.1v1.7h-5.1zM160.1 115.8h5.1v1.8h-5.1zM160.1 120.9h5.1v1.8h-5.1z" fill="none" stroke="#c90d0c" stroke-width=".25"/>
<path d="M38.2 43.1h2.5v-2.5h7.7v2.5h5" fill="none" stroke="#0dab76" stroke-width=".2"/>
<circle cx="45.8" cy="40.6" r=".51" fill="#0dab76"/>
<path d="M45.3 40.6a.51 .51 0 0 1 1 0 .51 .51 0 0 1-1 0zM45.3 40.6a.51 .51 0 0 0 1 0 .51 .51 0 0 0-1 0z" fill="#0dab76"/>
<path d="M38.2 45.6v2.6h15.2v-2.6" fill="none" stroke="#0dab76" stroke-width=".2"/>
<circle cx="45.8" cy="48.2" r=".51" fill="#0dab76"/>
<path d="M45.3 48.2a.51 .51 0 0 1 1 0 .51 .51 0 0 1-1 0zM45.3 48.2a.51 .51 0 0 0 1 0 .51 .51 0 0 0-1 0z" fill="#0dab76"/>
<path d="M122 43.1v-2.5h12.7v2.5" fill="none" stroke="#0dab76" stroke-width=".2"/>
<circle cx="127.1" cy="40.6" r=".51" fill="#0dab76"/>
<path d="M126.6 40.6a.51 .51 0 0 1 1 0 .51 .51 0 0 1-1 0zM126.6 40.6a.51 .51 0 0 0 1 0 .51 .51 0 0 0-1 0z" fill="#0dab76"/>
<path d="M122 45.6v2.6h12.7v-2.6" fill="none" stroke="#0dab76" stroke-width=".2"/>
<circle cx="127.1" cy="48.2" r=".51" fill="#0dab76"/>
<path d="M126.6 48.2a.51 .51 0 0 1 1 0 .51 .51 0 0 1-1 0zM126.6 48.2a.51 .51 0 0 0 1 0 .51 .51 0 0 0-1 0z" fill="#0dab76"/>
<path d="M203.3 45.6v2.6h15.2" fill="none" stroke="#0dab76" stroke-width=".2"/>
<circle cx="210.9" cy="48.2" r=".51" fill="#0dab76"/>
<path d="M210.4 48.2a.51 .51 0 0 1 1 0 .51 .51 0 0 1-1 0zM210.4 48.2a.51 .51 0 0 0 1 0 .51 .51 0 0 0-1 0z" fill="#0dab76"/>
<path d="M203.3 43.1v-2.5h15.2v2.5M218.5 45.6v2.6" fill="none" stroke="#0dab76" stroke-width=".2"/>
<circle cx="210.9" cy="40.6" r=".51" fill="#0dab76"/>
<path d="M210.4 40.6a.51 .51 0 0 1 1 0 .51 .51 0 0 1-1 0zM210.4 40.6a.51 .51 0 0 0 1 0 .51 .51 0 0 0-1 0z" fill="#0dab76"/>
<path d="M61.1 106.6v-2.6h17.7v2.6" fill="none" stroke="#0dab76" stroke-width=".2"/>
<circle cx="68.7" cy="104" r=".51" fill="#0dab76"/>
<path d="M68.2 104a.51 .51 0 0 1 1 0 .51 .51 0 0 1-1 0zM68.2 104a.51 .51 0 0 0 1 0 .51 .51 0 0 0-1 0z" fill="#0dab76"/>
<path d="M61.1 109.1v2.6h17.7v-2.6" fill="none" stroke="#0dab76" stroke-width=".2"/>
<circle cx="68.7" cy="111.7" r=".51" fill="#0dab76"/>
<path d="M68.2 111.7a.51 .51 0 0 1 1 0 .51 .51 0 0 1-1 0zM68.2 111.7a.51 .51 0 0 0 1 0 .51 .51 0 0 0-1 0z" fill="#0dab76"/>
<path d="M78.8 159.9v-2.5h-20.3v5" fill="none" stroke="#0dab76" stroke-width=".2"/>
<circle cx="66.1" cy="157.4" r=".51" fill="#0dab76"/>
<path d="M65.6 157.4a.55 .55 0 0 1 1.1 0 .55 .55 0 0 1-1.1 0zM65.6 157.4a.55 .55 0 0 0 1.1 0 .55 .55 0 0 0-1.1 0z" fill="#0dab76"/>
<path d="M78.8 162.4v2.6h-12.7v2.5h-7.6v-2.5" fill="none" stroke="#0dab76" stroke-width=".2"/>
<circle cx="66.1" cy="165" r=".51" fill="#0dab76"/>
<path d="M65.6 165a.55 .55 0 0 1 1.1 0 .55 .55 0 0 1-1.1 0zM65.6 165a.55 .55 0 0 0 1.1 0 .55 .55 0 0 0-1.1 0z" fill="#0dab76"/>
<path d="M177.9 106.6v-2.6h17.7v2.6" fill="none" stroke="#0dab76" stroke-width=".2"/>
<circle cx="185.5" cy="104" r=".51" fill="#0dab76"/>
<path d="M185 104a.51 .51 0 0 1 1 0 .51 .51 0 0 1-1 0zM185 104a.51 .51 0 0 0 1 0 .51 .51 0 0 0-1 0z" fill="#0dab76"/>
<path d="M177.9 109.1v2.6h17.7v-2.6" fill="none" stroke="#0dab76" stroke-width=".2"/>
<circle cx="185.5" cy="111.7" r=".51" fill="#0dab76"/>
<path d="M185 111.7a.51 .51 0 0 1 1 0 .51 .51 0 0 1-1 0zM185 111.7a.51 .51 0 0 0 1 0 .51 .51 0 0 0-1 0z" fill="#0dab76"/>
<path d="M170.3 63.4h7.6v7.6M170.3 66h7.6" fill="none" stroke="#0dab76" stroke-width=".2"/>
<circle cx="177.9" cy="66" r=".51" fill="#0dab76"/>
<path d="M177.4 66a.51 .51 0 0 1 1 0 .51 .51 0 0 1-1 0zM177.4 66a.51 .51 0 0 0 1 0 .51 .51 0 0 0-1 0z" fill="#0dab76"/>
<path d="M254.1 63.4h5v7.6M254.1 66h5" fill="none" stroke="#0dab76" stroke-width=".2"/>
<circle cx="259.1" cy="66" r=".51" fill="#0dab76"/>
<path d="M258.6 66a.55 .55 0 0 1 1.1 0 .55 .55 0 0 1-1.1 0zM258.6 66a.55 .55 0 0 0 1.1 0 .55 .55 0 0 0-1.1 0z" fill="#0dab76"/>
<path d="M231.2 126.9h7.6v7.6M231.2 129.4h7.6" fill="none" stroke="#0dab76" stroke-width=".2"/>
<circle cx="238.8" cy="129.4" r=".51" fill="#0dab76"/>
<path d="M238.3 129.4a.51 .51 0 0 1 1 0 .51 .51 0 0 1-1 0zM238.3 129.4a.51 .51 0 0 0 1 0 .51 .51 0 0 0-1 0z" fill="#0dab76"/>
<path d="M114.4 126.9h7.6v7.6M114.4 129.4h7.6" fill="none" stroke="#0dab76" stroke-width=".2"/>
<circle cx="122" cy="129.4" r=".51" fill="#0dab76"/>
<path d="M121.5 129.4a.51 .51 0 0 1 1 0 .51 .51 0 0 1-1 0zM121.5 129.4a.51 .51 0 0 0 1 0 .51 .51 0 0 0-1 0z" fill="#0dab76"/>
<path d="M114.4 180.2h7.6v7.6M114.4 182.8h7.6" fill="none" stroke="#0dab76" stroke-width=".2"/>
<circle cx="122" cy="182.8" r=".51" fill="#0dab76"/>
<path d="M121.5 182.8a.51 .51 0 0 1 1 0 .51 .51 0 0 1-1 0zM121.5 182.8a.51 .51 0 0 0 1 0 .51 .51 0 0 0-1 0z" fill="#0dab76"/>
<path d="M89 63.4h7.6v7.6M89 66h7.6" fill="none" stroke="#0dab76" stroke-width=".2"/>
<circle cx="96.6" cy="66" r=".51" fill="#0dab76"/>
<path d="M96.1 66a.51 .51 0 0 1 1 0 .51 .51 0 0 1-1 0zM96.1 66a.51 .51 0 0 0 1 0 .51 .51 0 0 0-1 0z" fill="#0dab76"/>
<g fill="none" stroke="#0dab76" stroke-width=".2">
<path d="M89 38h5.1v2.6M170.3 38h5v2.6M254.1 38h2.5v2.6M28 58.3h2.6M40.7 58.3h2.6M53.4 50.7h-10.1v12.7M94.1 48.2v2.5M106.8 58.3h2.5M106.8 53.3h2.5M175.3 48.2v2.5M193.1 58.3h2.5M256.6 48.2v2.5"/>
<path d="M28 63.4h2.6M193.1 63.4h2.5M114.4 101.5h5.1v2.5M119.5 111.7v2.5M152.5 116.7h5.1M231.2 101.5h5.1v2.5M236.3 111.7v2.5M53.4 126.9h2.6M53.4 121.8h2.6M152.5 121.8h5.1M114.4 154.8h5.1v2.6M53.4 175.1h2.6"/>
<path d="M119.5 165v2.5M53.4 180.2h2.6"/>
</g>
<circle cx="43.3" cy="58.3" r=".51" fill="#0dab76"/>
<path d="M42.8 58.3a.51 .51 0 0 1 1 0 .51 .51 0 0 1-1 0zM42.8 58.3a.51 .51 0 0 0 1 0 .51 .51 0 0 0-1 0z" fill="#0dab76"/>
<path d="M40.7 63.4h2.6M66.1 175.1h2.6M78.8 167.5h-10.1v12.7" fill="none" stroke="#0dab76" stroke-width=".2"/>
<circle cx="68.7" cy="175.1" r=".51" fill="#0dab76"/>
<path d="M68.2 175.1a.51 .51 0 0 1 1 0 .51 .51 0 0 1-1 0zM68.2 175.1a.51 .51 0 0 0 1 0 .51 .51 0 0 0-1 0z" fill="#0dab76"/>
<path d="M78.8 114.2h-10.1v12.7M66.1 121.8h2.6M66.1 180.2h2.6" fill="none" stroke="#0dab76" stroke-width=".2"/>
<circle cx="68.7" cy="121.8" r=".51" fill="#0dab76"/>
<path d="M68.2 121.8a.51 .51 0 0 1 1 0 .51 .51 0 0 1-1 0zM68.2 121.8a.51 .51 0 0 0 1 0 .51 .51 0 0 0-1 0z" fill="#0dab76"/>
<path d="M205.8 58.3h2.5M218.5 50.7h-10.2v12.7M66.1 126.9h2.6" fill="none" stroke="#0dab76" stroke-width=".2"/>
<circle cx="208.3" cy="58.3" r=".51" fill="#0dab76"/>
<path d="M207.8 58.3a.55 .55 0 0 1 1.1 0 .55 .55 0 0 1-1.1 0zM207.8 58.3a.55 .55 0 0 0 1.1 0 .55 .55 0 0 0-1.1 0z" fill="#0dab76"/>
<g fill="none" stroke="#0dab76" stroke-width=".2">
<path d="M50.9 55.8h2.5M50.9 58.3h2.5M132.2 55.8h2.5M132.2 58.3h2.5M216 55.8h2.5M216 58.3h2.5M205.8 63.4h2.5M76.3 119.3h2.5M167.7 116.7h10.2M193.1 119.3h2.5M195.6 114.2h-17.7v7.6h-10.2M76.3 121.8h2.5"/>
<path d="M193.1 121.8h2.5M76.3 172.6h2.5M76.3 175.1h2.5"/>
</g>
<circle cx="177.9" cy="116.7" r=".51" fill="#0dab76"/>
<path d="M177.4 116.7a.51 .51 0 0 1 1 0 .51 .51 0 0 1-1 0zM177.4 116.7a.51 .51 0 0 0 1 0 .51 .51 0 0 0-1 0z" fill="#0dab76"/>
<path d="M119.5 53.3h5M134.7 50.7h-10.2v7.6" fill="none" stroke="#0dab76" stroke-width=".2"/>
<circle cx="124.5" cy="53.3" r=".51" fill="#0dab76"/>
<path d="M124 53.3a.55 .55 0 0 1 1.1 0 .55 .55 0 0 1-1.1 0zM124 53.3a.55 .55 0 0 0 1.1 0 .55 .55 0 0 0-1.1 0z" fill="#0dab76"/>
<path d="M119.5 58.3h5" fill="none" stroke="#0dab76" stroke-width=".2"/>
<g font-size="5.4" fill="#c90d0c">
<text x="45.8" y="22.1">TC to Digital</text>
<text x="127.1" y="22.1">TC to Digital</text>
<text x="213.4" y="22.1">TC to Digital</text>
<text x="45.8" y="27.9">ADDR=0x62</text>
<text x="127.1" y="27.9">ADDR=0x60</text>
<text x="213.4" y="27.9">ADDR=0x61</text>
<text x="152.5" y="131.3">TC to Digital</text>
<text x="20.4" y="133.9">TC to Digital</text>
<text x="152.5" y="137">ADDR=0x67</text>
<text x="20.4" y="139.6">ADDR=0x63</text>
<text x="23" y="189.7">TC to Digital</text>
<text x="23" y="195.5">ADDR=0x64</text>
</g>
<g font-size="3.6" fill="#c90d0c">
<text x="163.9" y="181.5">TITLE:</text>
<text x="180.4" y="181.5">flight-computer</text>
<text x="163.9" y="189.1">Document Number:</text>
<text x="200.7" y="190.4">amtpsfta-tc-breakout-01</text>
<text x="251.5" y="189.1">REV:</text>
<text x="256.6" y="192.9">1</text>
<text x="163.9" y="199.3">Date:</text>
<text x="175.3" y="199.3">1/12/23</text>
<text x="188.3" y="199.3">2:33 PM</text>
<text x="235" y="199.3">Sheet:</text>
<text x="249" y="199.3">3/4</text>
</g>
<g font-size="2.5" fill="#808080">
<text x="58.5" y="34.2">U4</text>
<text x="139.8" y="34.2">U7</text>
<text x="223.6" y="34.2">U10</text>
<text x="29.3" y="41.6">R13</text>
<text x="89" y="38">3V3</text>
<text x="113.1" y="41.6">R20</text>
<text x="170.3" y="38">3V3</text>
<text x="194.4" y="41.6">R22</text>
<text x="254.1" y="38">3V3</text>
<text x="18.1" y="48">H10</text>
<text x="19.5" y="45.5">H9</text>
<text x="29.3" y="46.4">100</text>
<text x="29.3" y="44.1">R14</text>
<text x="47.3" y="47.8">0.1uF</text>
<text x="47.3" y="42.7">C10</text>
<text x="95.6" y="47.8">0.1uF</text>
<text x="95.6" y="42.7">C23</text>
<text x="101.9" y="48">H12</text>
<text x="102.1" y="45.5">H11</text>
<text x="113.1" y="46.4">100</text>
<text x="113.1" y="44.1">R19</text>
<text x="128.6" y="47.8">0.1uF</text>
<text x="128.6" y="42.7">C12</text>
<text x="176.9" y="47.8">0.1uF</text>
<text x="176.9" y="42.7">C24</text>
<text x="183.2" y="45.5">H13</text>
<text x="183.2" y="48">H14</text>
<text x="194.4" y="46.4">100</text>
<text x="194.4" y="44.1">R21</text>
<text x="212.4" y="47.8">0.1uF</text>
<text x="212.4" y="42.7">C1</text>
<text x="250.5" y="42.7">0.1uF</text>
<text x="258.1" y="42.7">C25</text>
<text x="29.3" y="48.9">100</text>
<text x="94.1" y="50.7">GND</text>
<text x="110.6" y="51.8">R9</text>
<text x="113.1" y="48.9">100</text>
<text x="115.7" y="51.5">10k</text>
<text x="175.3" y="50.7">GND</text>
<text x="194.4" y="48.9">100</text>
<text x="256.6" y="50.7">GND</text>
<text x="23" y="58.3">3V3</text>
<text x="31.9" y="56.8">R35</text>
<text x="36.9" y="56.6">10k</text>
<text x="45.8" y="55.8">SCL</text>
<text x="45.8" y="58.3">SDA</text>
<text x="127.1" y="55.8">SCL</text>
<text x="127.1" y="58.3">SDA</text>
<text x="188" y="58.3">3V3</text>
<text x="196.9" y="56.8">R39</text>
<text x="202" y="56.6">10k</text>
<text x="210.9" y="55.8">SCL</text>
<text x="210.9" y="58.3">SDA</text>
<text x="23" y="63.4">GND</text>
<text x="110.6" y="61.6">4.3kR4</text>
<text x="188" y="63.4">GND</text>
<text x="31.9" y="66.7">4.3kR36</text>
<text x="58.5" y="71.5">MCP96L00T-E/MX</text>
<text x="139.8" y="71.5">MCP96L00T-E/MX</text>
<text x="196.9" y="66.7">2.2kR40</text>
<text x="223.6" y="71.5">MCP96L00T-E/MX</text>
<text x="96.6" y="73.6">GND</text>
<text x="177.9" y="73.6">GND</text>
<text x="256.6" y="73.6">GND</text>
<text x="83.9" y="97.7">U9</text>
<text x="114.4" y="101.5">3V3</text>
<text x="200.7" y="97.7">U8</text>
<text x="231.2" y="101.5">3V3</text>
<text x="52.2" y="105.1">R17</text>
<text x="52.2" y="107.6">R18</text>
<text x="70.2" y="106.2">C13</text>
<text x="121" y="106.2">C27</text>
<text x="169" y="105.1">R23</text>
<text x="169" y="107.6">R24</text>
<text x="187" y="106.2">C15</text>
<text x="237.8" y="106.2">C26</text>
<text x="42.4" y="108.9">H7</text>
<text x="42.4" y="111.5">H8</text>
<text x="52.2" y="109.9">100</text>
<text x="52.2" y="112.4">100</text>
<text x="70.2" y="111.3">0.1uF</text>
<text x="121" y="111.3">0.1uF</text>
<text x="157.8" y="108.9">H15</text>
<text x="157.8" y="111.5">H16</text>
<text x="169" y="109.9">100</text>
<text x="169" y="112.4">100</text>
<text x="187" y="111.3">0.1uF</text>
<text x="237.8" y="111.3">0.1uF</text>
<text x="71.2" y="119.3">SCL</text>
<text x="119.5" y="114.2">GND</text>
<text x="158.8" y="115.2">R1</text>
<text x="163.9" y="115">10k</text>
<text x="188" y="119.3">SCL</text>
<text x="236.3" y="114.2">GND</text>
<text x="48.4" y="121.8">3V3</text>
<text x="57.2" y="120.3">R31</text>
<text x="62.3" y="120">10k</text>
<text x="71.2" y="121.8">SDA</text>
<text x="158.8" y="125.1">7.5kR3</text>
<text x="188" y="121.8">SDA</text>
<text x="48.4" y="126.9">GND</text>
<text x="57.2" y="130.2">7.5kR32</text>
<text x="83.9" y="135">MCP96L00T-E/MX</text>
<text x="122" y="137">GND</text>
<text x="200.7" y="135">MCP96L00T-E/MX</text>
<text x="238.8" y="137">GND</text>
<text x="83.9" y="151">U5</text>
<text x="114.4" y="154.8">3V3</text>
<text x="49.6" y="160.9">R15</text>
<text x="67.7" y="159.5">C11</text>
<text x="121" y="159.5">C28</text>
<text x="38.5" y="164.8">H17</text>
<text x="38.5" y="167.3">H18</text>
<text x="49.6" y="165.7">100</text>
<text x="49.6" y="163.5">R16</text>
<text x="67.7" y="164.6">0.1uF</text>
<text x="119.5" y="167.5">GND</text>
<text x="121" y="164.6">0.1uF</text>
<text x="49.6" y="168.3">100</text>
<text x="57.2" y="173.6">R25</text>
<text x="62.3" y="173.4">10k</text>
<text x="71.2" y="172.6">SCL</text>
<text x="48.4" y="175.1">3V3</text>
<text x="71.2" y="175.1">SDA</text>
<text x="48.4" y="180.2">GND</text>
<text x="54.7" y="183.5">13k</text>
<text x="62.3" y="183.8">R26</text>
<text x="83.9" y="188.3">MCP96L00T-E/MX</text>
<text x="122" y="190.4">GND</text>
</g>
<g font-size="2.1" fill="#808080">
<text x="77.1" y="38.8">VDD</text>
<text x="86.2" y="37.7">8</text>
<text x="158.3" y="38.8">VDD</text>
<text x="167.5" y="37.7">8</text>
<text x="242.1" y="38.8">VDD</text>
<text x="251.3" y="37.7">8</text>
<text x="55" y="42.7">2</text>
<text x="55" y="45.3">4</text>
<text x="60.9" y="43.9">VIN+</text>
<text x="60.9" y="46.4">VIN-</text>
<text x="86.2" y="47.8">11</text>
<text x="136.3" y="42.7">2</text>
<text x="136.3" y="45.3">4</text>
<text x="142.1" y="43.9">VIN+</text>
<text x="142.1" y="46.4">VIN-</text>
<text x="167.5" y="47.8">11</text>
<text x="220.1" y="42.7">2</text>
<text x="220.1" y="45.3">4</text>
<text x="225.9" y="43.9">VIN+</text>
<text x="225.9" y="46.4">VIN-</text>
<text x="251.3" y="47.8">11</text>
<text x="53.8" y="50.4">16</text>
<text x="60.9" y="51.5">ADDR</text>
<text x="72.3" y="48.9">ALERT_1</text>
<text x="72.3" y="51.5">ALERT_2</text>
<text x="86.2" y="50.4">12</text>
<text x="86.2" y="52.9">14</text>
<text x="135.1" y="50.4">16</text>
<text x="142.1" y="51.5">ADDR</text>
<text x="153.6" y="48.9">ALERT_1</text>
<text x="153.6" y="51.5">ALERT_2</text>
<text x="167.5" y="50.4">12</text>
<text x="167.5" y="52.9">14</text>
<text x="218.9" y="50.4">16</text>
<text x="225.9" y="51.5">ADDR</text>
<text x="237.4" y="48.9">ALERT_1</text>
<text x="237.4" y="51.5">ALERT_2</text>
<text x="251.3" y="50.4">12</text>
<text x="251.3" y="52.9">14</text>
<text x="53.8" y="55.4">19</text>
<text x="53.8" y="58">20</text>
<text x="60.9" y="56.6">SCL</text>
<text x="60.9" y="59.1">SDA</text>
<text x="72.3" y="54">ALERT_3</text>
<text x="72.3" y="56.6">ALERT_4</text>
<text x="86.2" y="55.4">15</text>
<text x="135.1" y="55.4">19</text>
<text x="135.1" y="58">20</text>
<text x="142.1" y="56.6">SCL</text>
<text x="142.1" y="59.1">SDA</text>
<text x="153.6" y="54">ALERT_3</text>
<text x="153.6" y="56.6">ALERT_4</text>
<text x="167.5" y="55.4">15</text>
<text x="218.9" y="55.4">19</text>
<text x="218.9" y="58">20</text>
<text x="225.9" y="56.6">SCL</text>
<text x="225.9" y="59.1">SDA</text>
<text x="237.4" y="54">ALERT_3</text>
<text x="237.4" y="56.6">ALERT_4</text>
<text x="251.3" y="55.4">15</text>
<text x="77.3" y="64.2">EXP</text>
<text x="86.2" y="63.1">21*10</text>
<text x="86.2" y="65.6">1*10</text>
<text x="158.6" y="64.2">EXP</text>
<text x="167.5" y="63.1">21*10</text>
<text x="167.5" y="65.6">1*10</text>
<text x="242.4" y="64.2">EXP</text>
<text x="251.3" y="63.1">21*10</text>
<text x="251.3" y="65.6">1*10</text>
<text x="76.8" y="66.7">GND</text>
<text x="158.1" y="66.7">GND</text>
<text x="241.9" y="66.7">GND</text>
<text x="111.6" y="101.1">8</text>
<text x="228.5" y="101.1">8</text>
<text x="80.4" y="106.2">2</text>
<text x="86.2" y="107.3">VIN+</text>
<text x="102.5" y="102.3">VDD</text>
<text x="197.2" y="106.2">2</text>
<text x="203.1" y="107.3">VIN+</text>
<text x="219.3" y="102.3">VDD</text>
<text x="79.2" y="113.8">16</text>
<text x="80.4" y="108.8">4</text>
<text x="86.2" y="109.9">VIN-</text>
<text x="97.7" y="112.4">ALERT_1</text>
<text x="111.6" y="111.3">11</text>
<text x="111.6" y="113.8">12</text>
<text x="196" y="113.8">16</text>
<text x="197.2" y="108.8">4</text>
<text x="203.1" y="109.9">VIN-</text>
<text x="214.6" y="112.4">ALERT_1</text>
<text x="228.5" y="111.3">11</text>
<text x="228.5" y="113.8">12</text>
<text x="79.2" y="118.9">19</text>
<text x="86.2" y="115">ADDR</text>
<text x="97.7" y="115">ALERT_2</text>
<text x="97.7" y="117.5">ALERT_3</text>
<text x="111.6" y="116.4">14</text>
<text x="111.6" y="118.9">15</text>
<text x="196" y="118.9">19</text>
<text x="203.1" y="115">ADDR</text>
<text x="214.6" y="115">ALERT_2</text>
<text x="214.6" y="117.5">ALERT_3</text>
<text x="228.5" y="116.4">14</text>
<text x="228.5" y="118.9">15</text>
<text x="79.2" y="121.5">20</text>
<text x="86.2" y="120">SCL</text>
<text x="86.2" y="122.6">SDA</text>
<text x="97.7" y="120">ALERT_4</text>
<text x="196" y="121.5">20</text>
<text x="203.1" y="120">SCL</text>
<text x="203.1" y="122.6">SDA</text>
<text x="214.6" y="120">ALERT_4</text>
<text x="102.2" y="130.2">GND</text>
<text x="102.7" y="127.7">EXP</text>
<text x="111.6" y="126.5">21*10</text>
<text x="111.6" y="129.1">1*10</text>
<text x="219" y="130.2">GND</text>
<text x="219.5" y="127.7">EXP</text>
<text x="228.5" y="126.5">21*10</text>
<text x="228.5" y="129.1">1*10</text>
<text x="102.5" y="155.6">VDD</text>
<text x="111.6" y="154.5">8</text>
<text x="80.4" y="159.5">2</text>
<text x="86.2" y="160.7">VIN+</text>
<text x="79.2" y="167.2">16</text>
<text x="80.4" y="162.1">4</text>
<text x="86.2" y="163.2">VIN-</text>
<text x="97.7" y="165.7">ALERT_1</text>
<text x="111.6" y="164.6">11</text>
<text x="111.6" y="167.2">12</text>
<text x="79.2" y="172.2">19</text>
<text x="86.2" y="168.3">ADDR</text>
<text x="86.2" y="173.4">SCL</text>
<text x="97.7" y="168.3">ALERT_2</text>
<text x="97.7" y="170.8">ALERT_3</text>
<text x="97.7" y="173.4">ALERT_4</text>
<text x="111.6" y="169.7">14</text>
<text x="111.6" y="172.2">15</text>
<text x="79.2" y="174.8">20</text>
<text x="86.2" y="175.9">SDA</text>
<text x="111.6" y="179.9">21*10</text>
<text x="102.2" y="183.5">GND</text>
<text x="102.7" y="181">EXP</text>
<text x="111.6" y="182.4">1*10</text>
</g>
</svg>
